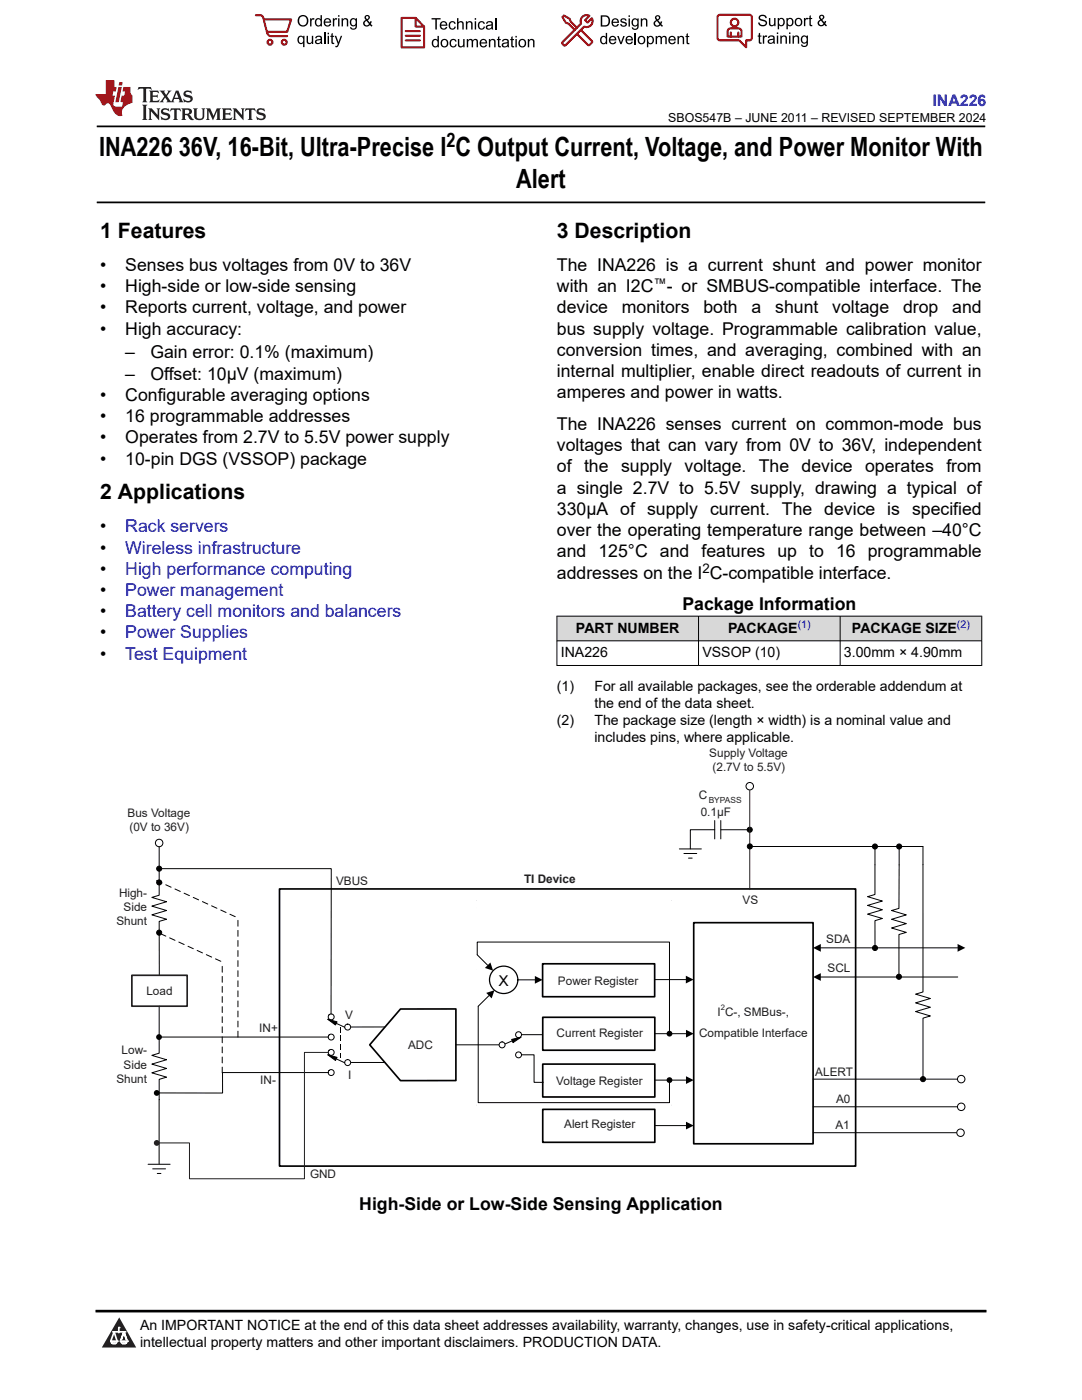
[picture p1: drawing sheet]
<svg xmlns="http://www.w3.org/2000/svg" width="216mm" height="279mm" viewBox="0 0 216 279" stroke-linecap="round" stroke-linejoin="round" font-family="sans-serif">
<path d="M19.3 25.2h177.3M19.3 40.4h177.3" fill="none" stroke="#000" stroke-width=".35"/>
<g fill="#d8d8d8">
<path d="M111.1 123h84.8v4.9h-84.8z" fill-rule="evenodd"/>
<path d="M111.2 123h28.1v4.8h-28.1z" fill-rule="evenodd"/>
<path d="M139.4 123h28.2v4.8h-28.2z" fill-rule="evenodd"/>
<path d="M167.7 123h28.1v4.8h-28.1z" fill-rule="evenodd"/>
</g>
<g fill="none" stroke="#000" stroke-width=".2">
<path d="M111.1 123h84.9M111.1 127.9h84.9M111.1 132.8h84.9M111.1 122.9v10M139.4 122.9v10M167.6 122.9v10M195.9 122.9v10M149.6 168.9h34.6M174.6 172.6v5.9l-1.5 .5 3 .8-3 .9 3 .9-3 .8 3 .9-1.5 .4v5.5M184.2 172.6v25.4l-1.5 .4 2.9 .9-2.9 .8 2.9 .9-2.9 .9 2.9 .9-1.4 .4v12.2M32.2 207h33.4M65.4 203.4l1.9 .5-.4 .7z"/>
<path d="M65.4 210.5l1.9 .5-.4 .6zM65.6 214.1h-21.2v4h-12.7M65.7 203.6l3.1 1.4M65.7 210.7l3.1 1.4M70.1 212h6.7M76.8 205h-6.7M91 208.5h8.5M104.1 210.5h2.5v5.5h1.8M104.1 206.5h4.2M162.2 215.4h28.9M162.2 220.9h28.9"/>
<circle cx="149.6" cy="165.6" r=".5"/>
<circle cx="174.6" cy="168.9" r=".5"/>
<circle cx="179.4" cy="168.9" r=".5"/>
<circle cx="174.6" cy="189.2" r=".5"/>
<circle cx="179.4" cy="194.9" r=".51"/>
<circle cx="66.1" cy="210" r=".6"/>
<circle cx="66.1" cy="207" r=".59"/>
<circle cx="66.1" cy="214.1" r=".59"/>
<circle cx="66.1" cy="202.9" r=".59"/>
<circle cx="69.4" cy="205" r=".59"/>
<circle cx="69.4" cy="212.1" r=".59"/>
<circle cx="100.2" cy="208.5" r=".59"/>
<circle cx="103.5" cy="210.5" r=".59"/>
<circle cx="103.5" cy="206.5" r=".59"/>
<circle cx="184.2" cy="215.4" r=".5"/>
</g>
<g fill="#000">
<path d="M133.9 179.7h.1zM65.4 203.4l1.9 .5-.4 .7zM65.4 210.5l1.9 .5-.4 .6zM95 220.5l.1 .1zM133.9 220.6l.1-.1z"/>
<path d="M68 205.1l.1 1z" fill-rule="evenodd"/>
<path d="M68 206.7l.1 1z" fill-rule="evenodd"/>
<path d="M68 208.4l.1 1z" fill-rule="evenodd"/>
<path d="M68 210.1l.1 1z" fill-rule="evenodd"/>
<circle cx="149.6" cy="165.6" r=".5"/>
<circle cx="174.6" cy="168.9" r=".5"/>
<circle cx="179.4" cy="168.9" r=".5"/>
<circle cx="174.6" cy="189.2" r=".5"/>
<circle cx="179.4" cy="194.9" r=".51"/>
<circle cx="31.3" cy="218.1" r=".58"/>
<circle cx="31.7" cy="207" r=".58"/>
<circle cx="184.2" cy="215.4" r=".5"/>
</g>
<path d="M55.8 177.4h114.9v55.3h-114.9zM138.4 184.1h23.8v44.2h-23.8zM79.9 201.4h11.1v14.2l-11.1 .1-6.1-7.2zM108.3 203h22.4v6.6h-22.4zM108.3 212.4h22.4v6.5h-22.4zM108.3 221.4h22.4v6.6h-22.4z" fill="none" stroke="#000" stroke-width=".34"/>
<circle cx="191.8" cy="220.9" r=".75" fill="#fefefe"/>
<circle cx="191.8" cy="220.9" r=".75" fill="none" stroke="#000" stroke-width=".2"/>
<circle cx="191.8" cy="215.4" r=".75" fill="#fefefe"/>
<circle cx="191.8" cy="215.4" r=".75" fill="none" stroke="#000" stroke-width=".2"/>
<circle cx="149.6" cy="156.9" r=".75" fill="#fefefe"/>
<circle cx="149.6" cy="156.9" r=".75" fill="none" stroke="#000" stroke-width=".2"/>
<circle cx="31.8" cy="168.2" r=".75" fill="#fefefe"/>
<g fill="none" stroke="#000" stroke-width=".2">
<path d="M31.8 169v9.7l-1.5 .4 2.9 .9-2.9 .8 2.9 .9-2.9 .9 2.9 .9-1.4 .4v10.7M135.6 169.4h4.4M136.5 170.3h2.5M137.4 171.3h.7M142.6 165.6h-4.9v3.8M142.6 163.8v3.6M143.8 163.8v3.6M179.4 172.6v8.7l-1.5 .4 2.9 .9-2.9 .9 2.9 .8-2.9 .9 2.9 .9-1.4 .4v8.4M31.8 200.8v9.4l-1.5 .4 2.9 .9-2.9 .9 2.9 .8-2.9 .9 2.9 .9-1.4 .4v16.9M29.5 232.4h4.4M30.5 233.3h2.5M31.4 234.2h.7"/>
<circle cx="31.8" cy="168.2" r=".75"/>
<circle cx="31.8" cy="173.4" r=".5"/>
<circle cx="31.8" cy="176.1" r=".51"/>
<circle cx="31.8" cy="186.1" r=".51"/>
</g>
<g fill="#000">
<circle cx="31.8" cy="173.4" r=".5"/>
<circle cx="31.8" cy="176.1" r=".51"/>
<circle cx="31.8" cy="186.1" r=".51"/>
</g>
<path d="M26.3 194.6h11v6.2h-11z" fill="none" stroke="#211f1f" stroke-width=".34"/>
<path d="M32 186.1v.2z" fill-rule="evenodd" fill="#211f1f"/>
<path d="M149.6 157.7v19.8M65.6 210h-4.9v25.2h-22.9v-7.1h-6.1" fill="none" stroke="#211f1f" stroke-width=".2"/>
<circle cx="31.3" cy="228.1" r=".58" fill="#211f1f"/>
<g fill="#000">
<path d="M136.9 194.7l1.5 .8-1.5 .8zM162.2 189.2l1.6-.8v1.5zM162.2 195l1.6-.8v1.6zM191.1 188.4l1.5 .8-1.5 .7zM102.1 207.4l1.9-.4-1.6 1.1zM136.9 205.5l1.5 .8-1.5 .8zM136.9 214.8l1.5 .8-1.5 .7zM136.9 223.9l1.5 .7-1.5 .8z"/>
<circle cx="149.6" cy="168.9" r=".5"/>
</g>
<g fill="none" stroke="#000" stroke-width=".2">
<path d="M143.8 165.6h5.6M174.6 169v3.6M179.4 169v3.6M184.2 168.9v3.7M130.6 195.5h6.3M163.7 189.2h27.4M163.7 195h27.4M102.1 207.4l1.9-.4-1.6 1.1zM103.4 207.2l-2.6 1.1M130.7 206.3h6.2M130.7 215.6h6.2M130.7 224.6h6.2"/>
<circle cx="149.6" cy="168.9" r=".5"/>
</g>
<path d="M31.3 175.7l16.2 7.5M32 186.3l12.3 5.7M44.3 214.1v-21.9M47.5 207v-23.8" fill="none" stroke="#000" stroke-width=".2" stroke-dasharray="1.2 .8"/>
<path d="M108.3 192.3h22.3v6.6h-22.3z" fill="none" stroke="#000" stroke-width=".34"/>
<path d="M98.3 193.8a2.78 2.78 0 0 1 4.5 .1 2.78 2.78 0 0 1-1.4 4.2 2.76 2.76 0 0 1-3.2-1 2.76 2.76 0 0 1 .1-3.3z" fill-rule="evenodd" fill="#fff"/>
<path d="M98.3 193.8a2.78 2.78 0 0 1 4.5 .1 2.78 2.78 0 0 1-1.4 4.2 2.76 2.76 0 0 1-3.2-1 2.76 2.76 0 0 1 .1-3.3z" fill="none" stroke="#000" stroke-width=".25"/>
<path d="M97.3 192.6l-2.1-2v-2.6h38.4v17.7M97.6 198.7l-2.2 2.1v19.3h38.2v-4.2M103.4 195.5h3.3M133.6 216.1h.1M162.2 226.1h28.7" fill="none" stroke="#000" stroke-width=".2"/>
<g fill="#000">
<path d="M97 198.2l1.7-.6-.6 1.7zM97.8 192.1l.6 1.6-1.6-.5zM106.7 194.8l1.6 .7-1.6 .8z"/>
<circle cx="133.6" cy="206.3" r=".58"/>
<circle cx="133.6" cy="215.6" r=".58"/>
</g>
<circle cx="191.7" cy="226.1" r=".75" fill="#fefefe"/>
<g fill="none" stroke="#000" stroke-width=".2">
<path d="M32.3 173.4h33.8v29"/>
<circle cx="191.7" cy="226.1" r=".75"/>
</g>
<path d="M0 0h215.9v23.8h-215.9z" fill-rule="evenodd" fill="#fff"/>
<path d="M27.7 17.4l-.2 .6 .5-.3h.6v.2v2.1l-.2 .4h1l-.2-.4v-2.1v-.2h.5l.5 .3-.1-.6zM29.8 18.1l.2 .4v1.5l-.2 .4h1.9l.1-.6a1.08 1.08 0 0 1-1.3 .2v-.7h.6l.4 .2v-.6l-.4 .2h-.6v-.6l.2-.1a1 1 0 0 1 1 .2l-.1-.5zM31.8 18.1l1 1.1-1 1.2h.9l-.2-.2 .4-.7 .5 .7-.2 .2h1.6l-.2-.2 .1-.4h1l.1 .4-.1 .2h.9l-.2-.3-.8-2h-.5l-1 2.2-.8-1.1 .9-1.1h-.8l.2 .2-.5 .7-.3-.7 .1-.2zM35.2 18.5l.4 1h-.8zM36.8 18.2a.65 .65 0 0 0-.2 .8 .65 .65 0 0 0 .6 .4l.7 .2 .1 .2a.79 .79 0 0 1-.7 .4 .79 .79 0 0 1-.7-.5l.1 .7 .2-.1a.93 .93 0 0 0 1.1 .1 .93 .93 0 0 0 .4-1 1.46 1.46 0 0 0-1.2-.6l-.1-.3a1.09 1.09 0 0 1 1.2 .2l-.2-.6-.1 .1-.6-.2zM28.4 20.9l.2 .4v2.3l-.2 .3h1l-.2-.3v-2.3l.2-.4zM29.6 21.6l.2 .4v1.6l-.2 .3h.8l-.3-.3v-1.4l1.7 1.8v-2l.2-.4h-.8l.2 .2 .1 1.1-1.2-1.3zM32.3 21.8a.65 .65 0 0 0-.2 .7 .65 .65 0 0 0 .7 .4l.6 .2 .1 .2a.79 .79 0 0 1-.7 .4 .79 .79 0 0 1-.7-.5l.1 .7 .2-.1a.93 .93 0 0 0 1.1 .1 .93 .93 0 0 0 .4-.9 1.46 1.46 0 0 0-1.2-.6l-.1-.4a1.09 1.09 0 0 1 1.2 .2l-.2-.6-.1 .1-.6-.1zM34.1 21.6l-.1 .7a.63 .63 0 0 1 .7-.4l.1 1.7-.3 .3h1l-.2-.3v-1.7a.66 .66 0 0 1 .8 .4l-.1-.7zM36.2 21.6l.2 .4v1.6l-.2 .3h.9l-.2-.2v-.7h.5l.1 .2a.79 .79 0 0 0 1.2 .6l-1-.9a.61 .61 0 0 0 .6-.6 .61 .61 0 0 0-.5-.6zM36.9 21.9h.2a.47 .47 0 0 1 .5 .1 .47 .47 0 0 1 .1 .5l-.2 .2h-.6zM38.5 21.6l.2 .2a2.27 2.27 0 0 0 .4 2 1.04 1.04 0 0 0 1.7-.7v-1.3l.2-.2h-.8l.2 .4v1.1a.6 .6 0 0 1-.6 .6 .6 .6 0 0 1-.6-.6v-1.1l.3-.4zM41.1 21.6l.2 .4v1.6l-.2 .3h.7l-.2-.3v-1.5l.9 1.9 .8-1.9v1.5l-.2 .3h1l-.3-.3v-1.6l.3-.4h-.8l-.7 1.5-.7-1.5zM44.3 21.6l.2 .4v1.6l-.2 .3h1.9l.1-.5a1.09 1.09 0 0 1-1.3 .1v-.6h.6l.4 .1v-.6l-.4 .2h-.6v-.6l.2-.1a1.01 1.01 0 0 1 1 .3l-.1-.6zM46.4 21.6l.3 .4v1.6l-.3 .3h.8l-.2-.3v-1.4l1.6 1.8v-2l.2-.4h-.7l.2 .2v1.1l-1.2-1.3zM49 21.6l-.1 .7a.63 .63 0 0 1 .8-.4v1.7l-.3 .3h1l-.2-.3v-1.7a.66 .66 0 0 1 .8 .4l-.1-.7zM51.4 21.8a.65 .65 0 0 0-.2 .7 .65 .65 0 0 0 .6 .4l.6 .2 .2 .2a.79 .79 0 0 1-.8 .4 .79 .79 0 0 1-.6-.5l.1 .7 .2-.1a.93 .93 0 0 0 1 .1 .93 .93 0 0 0 .5-.9 1.46 1.46 0 0 0-1.3-.6l-.1-.4a1.09 1.09 0 0 1 1.3 .2l-.2-.6-.2 .1-.5-.1z" fill="#231f20"/>
<path d="M21.1 16v2.8h-2.1l.1 .3 .9 1a.95 .95 0 0 0 .9 .9 .59 .59 0 0 1 .6-.4 .59 .59 0 0 1 .5 .4l.4 .8a1.59 1.59 0 0 0 2.1 1.3 1.61 1.61 0 0 1 1-2.2l1-.4-.1-1.5a1.59 1.59 0 0 1-.4-1.6h-1.4l-.2 .9h.5l-.1 .8h-.5l-.2 1v.2l.4 .1-.2 .9h-.6a.73 .73 0 0 1-1.1-.7l.3-1.5h-.5l.2-.8h.5l.2-.9h-.5v-1.4zM23.6 17.4l-.6 3h.7l.6-3zM23.8 16.4l-.1 .7h.7l.1-.7z" fill="#ed1c24"/>
<g fill="#000">
<path d="M59.4 4.2a1.12 1.12 0 0 1 2.2 0 1.12 1.12 0 0 1-2.2 0zM59.9 3.5a.89 .89 0 0 0-.1 1.1 .89 .89 0 0 0 1.1 .4 .88 .88 0 0 0 .3-1.3 .88 .88 0 0 0-1.3-.2z" fill-rule="evenodd"/>
<path d="M59.5 7.3l.5-.2 .5 .3v-.3h.3v2.3h-.3v-.8a.74 .74 0 0 1-1 0 .74 .74 0 0 1-.1-1zM59.8 7.5a.57 .57 0 0 0-.2 .7 .57 .57 0 0 0 .8 .2 .57 .57 0 0 0 .1-.7 .57 .57 0 0 0-.7-.2z" fill-rule="evenodd"/>
<path d="M61.9 3.6h.2v.3l.2-.2 .3-.1 .2 .1-.1 .3a.36 .36 0 0 0-.5 0 .36 .36 0 0 0 0 .4v.9h-.3z" fill-rule="evenodd"/>
<path d="M61.2 7.1h.3v.9a.41 .41 0 0 0 .4 .6 .41 .41 0 0 0 .3-.6v-.9h.3v1.7h-.2v-.3a.58 .58 0 0 1-.7 .3 .58 .58 0 0 1-.4-.6z" fill-rule="evenodd"/>
<path d="M63 3.8l.5-.2 .5 .2v-.8h.2v2.3h-.2v-.2a.75 .75 0 0 1-1-.1 .75 .75 0 0 1-.1-1zM63.2 4a.57 .57 0 0 0-.1 .7 .57 .57 0 0 0 .8 .2 .57 .57 0 0 0 .1-.7 .57 .57 0 0 0-.8-.2z" fill-rule="evenodd"/>
<path d="M63 7.3a.74 .74 0 0 1 1-.1 .74 .74 0 0 1 .3 .9v.7h-.3v-.2a.57 .57 0 0 1-.8 .2 .57 .57 0 0 1-.2-.8l1-.3a.41 .41 0 0 0-.4-.4 .41 .41 0 0 0-.4 .4l-.3-.1zM63.2 8.2a.35 .35 0 0 0 .2 .5 .35 .35 0 0 0 .5-.3l.1-.4z" fill-rule="evenodd"/>
<path d="M65.4 6.5h.3v.3h-.3zM65.4 7.1h.3v1.7h-.3z" fill-rule="evenodd"/>
<path d="M64.8 3.8a.76 .76 0 0 1 .9-.1 .76 .76 0 0 1 .4 .8h-1.2a.47 .47 0 0 0 .3 .6 .47 .47 0 0 0 .6-.4l.3 .1a.82 .82 0 0 1-1.3 .3 .82 .82 0 0 1 0-1.3zM65 4l-.1 .3h.9l-.3-.4z" fill-rule="evenodd"/>
<path d="M66.4 3.6h.3v.3l.1-.2 .4-.1 .1 .1-.1 .3a.36 .36 0 0 0-.4 0 .36 .36 0 0 0-.1 .4v.9h-.3z" fill-rule="evenodd"/>
<path d="M66.1 6.7l.3-.1v.5h.3v.3h-.3v.9l.1 .2h.2v.3a.41 .41 0 0 1-.4-.1 .41 .41 0 0 1-.2-.4v-.9h-.2v-.3h.2z" fill-rule="evenodd"/>
<path d="M66.8 7.1h.3l.4 1.4 .5-1.4h.3l-.6 1.7a.57 .57 0 0 1-.8 .6v-.3a.37 .37 0 0 0 .5-.3z" fill-rule="evenodd"/>
<path d="M67.5 3h.2v.3h-.2zM67.5 3.6h.2v1.7h-.2z" fill-rule="evenodd"/>
<path d="M68.2 3.6h.2v.3a.58 .58 0 0 1 .7-.3 .58 .58 0 0 1 .4 .7v1h-.3v-1a.4 .4 0 0 0-.4-.5 .4 .4 0 0 0-.4 .6v.9h-.2z" fill-rule="evenodd"/>
<path d="M70 3.8l.5-.2 .5 .2v-.2h.2v1.5a.71 .71 0 0 1-.5 .8 .71 .71 0 0 1-.8-.5h.2a.46 .46 0 0 0 .6 .3 .46 .46 0 0 0 .3-.6 .78 .78 0 0 1-1.1-.2 .78 .78 0 0 1 .1-1.1zM70.2 4a.53 .53 0 0 0-.1 .8 .53 .53 0 0 0 .8 0 .54 .54 0 0 0 0-.7 .54 .54 0 0 0-.7-.1z" fill-rule="evenodd"/>
<path d="M72.9 3.1a.53 .53 0 0 1 .8 .1 .53 .53 0 0 1-.3 .8l.4 .5 .1-.3 .3 .1-.2 .5 .3 .3-.2 .2-.3-.3a.71 .71 0 0 1-1.2 .1 .71 .71 0 0 1 .4-1.1l-.3-.5zM73 3.5a.3 .3 0 0 0 .6 0 .3 .3 0 0 0-.6 0zM72.9 4.3a.45 .45 0 0 0 0 .7 .45 .45 0 0 0 .7-.2l-.5-.6z" fill-rule="evenodd"/>
<path d="M86.1 3.6h1.8v.3h-.7v2h-.3v-2h-.8z" fill-rule="evenodd"/>
<path d="M86.3 8l.5-.2 .5 .2v-.8h.3v2.2h-.3v-.2a.76 .76 0 0 1-1 0 .76 .76 0 0 1-.1-1zM86.6 8.1a.58 .58 0 0 0-.2 .8 .58 .58 0 0 0 .8 .2 .58 .58 0 0 0 .1-.8 .58 .58 0 0 0-.7-.2z" fill-rule="evenodd"/>
<path d="M88.2 7.9a.81 .81 0 0 1 1.1 .2 .81 .81 0 0 1-.2 1.1 .81 .81 0 0 1-1.1-.1l-.1-.8zM88.3 8.1a.57 .57 0 0 0 0 .9 .57 .57 0 0 0 .8 0 .57 .57 0 0 0 0-.8 .57 .57 0 0 0-.8-.1z" fill-rule="evenodd"/>
<path d="M88 4.4a.77 .77 0 0 1 .9-.1 .77 .77 0 0 1 .4 .8h-1.3a.48 .48 0 0 0 .4 .6 .48 .48 0 0 0 .6-.3h.3a.83 .83 0 0 1-1.3 .4 .83 .83 0 0 1 0-1.4zM88.2 4.6l-.2 .3h1l-.3-.4z" fill-rule="evenodd"/>
<path d="M89.7 4.4a.7 .7 0 0 1 1.2 .3l-.2 .1a.45 .45 0 0 0-.6-.3 .45 .45 0 0 0-.3 .6 .45 .45 0 0 0 .3 .6 .45 .45 0 0 0 .6-.4h.3a.76 .76 0 0 1-1.1 .6 .76 .76 0 0 1-.3-1.1z" fill-rule="evenodd"/>
<path d="M89.9 8a.7 .7 0 0 1 1.2 .3h-.3a.45 .45 0 0 0-.5-.3 .45 .45 0 0 0-.3 .6 .45 .45 0 0 0 .3 .6 .45 .45 0 0 0 .6-.4l.2 .1a.76 .76 0 0 1-1 .5 .76 .76 0 0 1-.4-1.1z" fill-rule="evenodd"/>
<path d="M91.2 3.6h.3v.8a.59 .59 0 0 1 .7-.2 .59 .59 0 0 1 .3 .7v1h-.2v-1a.4 .4 0 0 0-.5-.4 .4 .4 0 0 0-.3 .5v.9h-.3z" fill-rule="evenodd"/>
<path d="M91.4 7.8h.2v.9a.41 .41 0 0 0 .5 .5 .41 .41 0 0 0 .3-.5v-.9h.3v1.6h-.3v-.2a.58 .58 0 0 1-.7 .3 .58 .58 0 0 1-.3-.7z" fill-rule="evenodd"/>
<path d="M93 4.2h.2v.3a.59 .59 0 0 1 .7-.3 .59 .59 0 0 1 .4 .7v1h-.3v-1a.41 .41 0 0 0-.4-.5 .41 .41 0 0 0-.4 .6v.9h-.2z" fill-rule="evenodd"/>
<path d="M93.1 7.8h.3v.2a.56 .56 0 0 1 1 0 .54 .54 0 0 1 .6-.2 .54 .54 0 0 1 .4 .5v1.1h-.3v-1a.34 .34 0 0 0-.3-.4 .34 .34 0 0 0-.4 .3v1.1h-.3v-1a.38 .38 0 0 0-.5-.4 .38 .38 0 0 0-.2 .6v.8h-.3z" fill-rule="evenodd"/>
<path d="M94.7 3.6h.3v.3h-.3zM94.7 4.2h.3v1.7h-.3z" fill-rule="evenodd"/>
<path d="M95.5 4.4a.7 .7 0 0 1 1.3 .3l-.3 .1a.45 .45 0 0 0-.6-.3 .45 .45 0 0 0-.3 .6 .45 .45 0 0 0 .3 .6 .45 .45 0 0 0 .6-.4h.3a.76 .76 0 0 1-1.1 .6 .76 .76 0 0 1-.3-1.1z" fill-rule="evenodd"/>
<path d="M95.9 8a.77 .77 0 0 1 .9-.2 .77 .77 0 0 1 .4 .9h-1.2a.48 .48 0 0 0 .3 .5 .48 .48 0 0 0 .6-.3h.3a.83 .83 0 0 1-1.3 .4 .83 .83 0 0 1 0-1.3zM96.1 8.1l-.1 .4h.9l-.2-.5z" fill-rule="evenodd"/>
<path d="M97.5 7.8h.3v.2a.59 .59 0 0 1 .7-.2 .59 .59 0 0 1 .4 .6v1h-.3v-1a.41 .41 0 0 0-.5-.4 .41 .41 0 0 0-.3 .5v.9h-.3z" fill-rule="evenodd"/>
<path d="M97.1 4.4a.74 .74 0 0 1 1-.1 .74 .74 0 0 1 .3 .9v.7h-.3v-.2a.59 .59 0 0 1-.8 .2 .59 .59 0 0 1-.3-.8l1.1-.3a.42 .42 0 0 0-.4-.4 .42 .42 0 0 0-.5 .4l-.2-.1zM97.3 5.3a.36 .36 0 0 0 .2 .5 .36 .36 0 0 0 .5-.2l.1-.5z" fill-rule="evenodd"/>
<path d="M99.4 7.4l.2-.2v.6h.3v.2h-.3v1l.1 .2h.2l.1 .2a.41 .41 0 0 1-.5 0 .41 .41 0 0 1-.1-.4v-1h-.2v-.2h.2z" fill-rule="evenodd"/>
<path d="M100.3 8a.74 .74 0 0 1 .9-.2 .74 .74 0 0 1 .3 .9l.1 .7h-.3v-.2a.59 .59 0 0 1-.8 .3 .59 .59 0 0 1-.3-.8l1-.3a.42 .42 0 0 0-.3-.4 .42 .42 0 0 0-.5 .3h-.3zM100.5 8.8a.36 .36 0 0 0 .1 .5 .36 .36 0 0 0 .5-.2l.2-.5z" fill-rule="evenodd"/>
<path d="M102 7.4l.3-.2v.6h.3v.2h-.3v1l.1 .2h.2v.2a.41 .41 0 0 1-.5 0 .41 .41 0 0 1-.1-.4v-1h-.2v-.2h.2z" fill-rule="evenodd"/>
<path d="M102.8 7.2h.3v.3h-.3zM102.8 7.8h.3v1.6h-.3z" fill-rule="evenodd"/>
<path d="M103.7 7.9a.81 .81 0 0 1 1.1 .2 .81 .81 0 0 1-.1 1.1 .81 .81 0 0 1-1.2-.1v-.8zM103.9 8.1a.57 .57 0 0 0-.1 .9 .57 .57 0 0 0 .8 0 .57 .57 0 0 0 0-.8 .57 .57 0 0 0-.7-.1z" fill-rule="evenodd"/>
<path d="M105.3 7.8h.3v.2a.59 .59 0 0 1 .7-.2 .59 .59 0 0 1 .4 .6v1h-.3v-1a.41 .41 0 0 0-.5-.4 .41 .41 0 0 0-.3 .5v.9h-.3z" fill-rule="evenodd"/>
<path d="M119.9 3.1h.7a1.12 1.12 0 0 1 1.1 1.1 1.12 1.12 0 0 1-1 1.1h-.8zM120.2 3.3v1.7h.4a.86 .86 0 0 0 .8-.8 .86 .86 0 0 0-.8-.9z" fill-rule="evenodd"/>
<path d="M119.9 7.4l.5-.3 .5 .3v-.8h.2v2.2h-.2v-.2a.75 .75 0 0 1-1 0 .75 .75 0 0 1-.1-1zM120.1 7.5a.57 .57 0 0 0-.1 .8 .57 .57 0 0 0 .8 .2 .57 .57 0 0 0 .1-.8 .57 .57 0 0 0-.8-.2z" fill-rule="evenodd"/>
<path d="M121.7 7.4a.76 .76 0 0 1 .9-.2 .76 .76 0 0 1 .4 .9h-1.2a.47 .47 0 0 0 .3 .5 .47 .47 0 0 0 .6-.3h.3a.82 .82 0 0 1-1.3 .4 .82 .82 0 0 1 0-1.3zM121.9 7.5l-.1 .3h.9l-.3-.4z" fill-rule="evenodd"/>
<path d="M122.2 3.9a.76 .76 0 0 1 .9-.2 .76 .76 0 0 1 .4 .9h-1.2a.47 .47 0 0 0 .4 .5 .47 .47 0 0 0 .5-.3h.3a.82 .82 0 0 1-1.3 .4 .82 .82 0 0 1 0-1.3zM122.5 4l-.2 .3h.9l-.2-.4z" fill-rule="evenodd"/>
<path d="M123.9 3.8a.71 .71 0 0 1 1.1 .3h-.2a.32 .32 0 0 0-.4-.3 .32 .32 0 0 0-.3 .4h.1a.75 .75 0 0 1 .9 .8 .72 .72 0 0 1-.7 .3 .72 .72 0 0 1-.7-.5h.3a.36 .36 0 0 0 .4 .4 .36 .36 0 0 0 .3-.5 .8 .8 0 0 1-.9-.7z" fill-rule="evenodd"/>
<path d="M123.2 7.2h.3l.4 1.3 .5-1.3h.3l-.7 1.6h-.2z" fill-rule="evenodd"/>
<path d="M125.4 3.1h.3v.3h-.3zM125.4 3.7h.3v1.6h-.3z" fill-rule="evenodd"/>
<path d="M125 7.4a.76 .76 0 0 1 .9-.2 .76 .76 0 0 1 .4 .9h-1.2a.47 .47 0 0 0 .3 .5 .47 .47 0 0 0 .6-.3h.3a.82 .82 0 0 1-1.3 .4 .82 .82 0 0 1 0-1.3zM125.2 7.5l-.1 .3h.9l-.2-.4z" fill-rule="evenodd"/>
<path d="M126.2 3.9l.5-.3 .5 .3v-.2h.2v1.4a.71 .71 0 0 1-.5 .8 .71 .71 0 0 1-.8-.5l.2 .1a.46 .46 0 0 0 .6 .2 .46 .46 0 0 0 .3-.6 .78 .78 0 0 1-1.1-.1 .78 .78 0 0 1 .1-1.1zM126.4 4a.53 .53 0 0 0-.1 .8 .53 .53 0 0 0 .8 0 .54 .54 0 0 0 0-.7 .54 .54 0 0 0-.7-.1z" fill-rule="evenodd"/>
<path d="M127.5 7.3a.8 .8 0 0 1 1.1 .2 .8 .8 0 0 1-.1 1.1 .8 .8 0 0 1-1.2-.1v-.8zM127.7 7.5a.56 .56 0 0 0-.1 .9 .56 .56 0 0 0 .8-.1 .56 .56 0 0 0 0-.7 .56 .56 0 0 0-.7-.1z" fill-rule="evenodd"/>
<path d="M127.9 3.7h.2v.2a.58 .58 0 0 1 .7-.2 .58 .58 0 0 1 .4 .6v1h-.3v-1a.4 .4 0 0 0-.4-.4 .4 .4 0 0 0-.4 .5v.9h-.2z" fill-rule="evenodd"/>
<path d="M129.1 7.2h.2v.2a.72 .72 0 0 1 1-.1 .72 .72 0 0 1 .2 1 .64 .64 0 0 1-.5 .5 .64 .64 0 0 1-.6-.2v.8h-.3zM129.5 7.5a.56 .56 0 0 0-.2 .8 .56 .56 0 0 0 .8 .2 .56 .56 0 0 0 .1-.8 .56 .56 0 0 0-.7-.2z" fill-rule="evenodd"/>
<path d="M130.8 7.2h.3v.2a.55 .55 0 0 1 .9 0 .53 .53 0 0 1 .6-.3 .53 .53 0 0 1 .4 .6v1.1h-.2v-1a.34 .34 0 0 0-.3-.4 .34 .34 0 0 0-.4 .3v1.1h-.3v-1a.37 .37 0 0 0-.5-.4 .37 .37 0 0 0-.2 .6v.8h-.3z" fill-rule="evenodd"/>
<path d="M130.8 3.2a.53 .53 0 0 1 .9 .1 .53 .53 0 0 1-.4 .8l.4 .5 .2-.4 .2 .1-.2 .5 .4 .3-.2 .3-.3-.4a.71 .71 0 0 1-1.2 .1 .71 .71 0 0 1 .3-1.1l-.2-.5zM130.9 3.6a.3 .3 0 0 0 .6 0 .3 .3 0 0 0-.6 0zM130.9 4.3a.45 .45 0 0 0 0 .7 .45 .45 0 0 0 .7-.2l-.5-.6z" fill-rule="evenodd"/>
<path d="M133.6 7.4a.76 .76 0 0 1 .9-.2 .76 .76 0 0 1 .3 .9h-1.2a.47 .47 0 0 0 .4 .5 .47 .47 0 0 0 .6-.3h.2a.82 .82 0 0 1-1.2 .4 .82 .82 0 0 1 0-1.3zM133.8 7.5l-.2 .3h1l-.3-.4z" fill-rule="evenodd"/>
<path d="M135.2 7.2h.2v.2a.58 .58 0 0 1 .7-.2 .58 .58 0 0 1 .4 .6v1h-.3v-1a.4 .4 0 0 0-.4-.4 .4 .4 0 0 0-.3 .5v.9h-.3z" fill-rule="evenodd"/>
<path d="M137 6.8l.3-.2v.6h.2v.2h-.2v1v.2h.2l.1 .2a.41 .41 0 0 1-.5 0 .41 .41 0 0 1-.1-.5v-.9h-.2v-.2h.2z" fill-rule="evenodd"/>
<path d="M151.6 3.1a.88 .88 0 0 1 1.4 .5h-.3a.49 .49 0 0 0-.5-.5 .49 .49 0 0 0-.5 .6l.1 .1a1.06 1.06 0 0 1 1.2 1 .95 .95 0 0 1-.9 .4 .95 .95 0 0 1-.8-.7h.3a.58 .58 0 0 0 .6 .5 .58 .58 0 0 0 .5-.6l-.2-.1a.95 .95 0 0 1-1.1-.9z" fill-rule="evenodd"/>
<path d="M151.4 6.7l.3-.2v.6h.2v.2h-.2v1v.2h.2l.1 .2a.41 .41 0 0 1-.5 0 .41 .41 0 0 1-.1-.5v-.9h-.2v-.2h.2z" fill-rule="evenodd"/>
<path d="M152.2 7.1h.3v.2l.1-.2h.4h.1l-.1 .3a.36 .36 0 0 0-.4 0 .36 .36 0 0 0-.1 .5v.8h-.3z" fill-rule="evenodd"/>
<path d="M153.3 7.3a.74 .74 0 0 1 1-.2 .74 .74 0 0 1 .3 .9l.1 .7h-.3l-.1-.2a.57 .57 0 0 1-.8 .3 .57 .57 0 0 1-.1-.9l.9-.2a.41 .41 0 0 0-.4-.4 .41 .41 0 0 0-.4 .3h-.3zM153.5 8.1a.35 .35 0 0 0 .2 .5 .35 .35 0 0 0 .5-.2l.1-.5z" fill-rule="evenodd"/>
<path d="M153.4 3.6h.3v.9a.41 .41 0 0 0 .4 .5 .41 .41 0 0 0 .4-.5v-.9h.2v1.6h-.2v-.2a.58 .58 0 0 1-.7 .2 .58 .58 0 0 1-.4-.6z" fill-rule="evenodd"/>
<path d="M155 6.5h.3v.3h-.3zM155 7.1h.3v1.6h-.3z" fill-rule="evenodd"/>
<path d="M155.2 3.6h.2v.2a.72 .72 0 0 1 1-.1 .72 .72 0 0 1 .2 1 .64 .64 0 0 1-.5 .5 .64 .64 0 0 1-.6-.2v.8h-.3zM155.6 3.9a.56 .56 0 0 0-.2 .8 .56 .56 0 0 0 .8 .2 .56 .56 0 0 0 .1-.8 .56 .56 0 0 0-.7-.2z" fill-rule="evenodd"/>
<path d="M155.7 7.1h.3v.2a.58 .58 0 0 1 .7-.2 .58 .58 0 0 1 .3 .6v1h-.3v-1a.4 .4 0 0 0-.4-.4 .4 .4 0 0 0-.3 .5v.9h-.3z" fill-rule="evenodd"/>
<path d="M156.9 3.6h.3v.2a.72 .72 0 0 1 .9-.1 .72 .72 0 0 1 .2 1 .64 .64 0 0 1-.4 .5 .64 .64 0 0 1-.7-.2v.8h-.3zM157.3 3.9a.56 .56 0 0 0-.1 .8 .56 .56 0 0 0 .7 .2 .56 .56 0 0 0 .2-.8 .56 .56 0 0 0-.8-.2z" fill-rule="evenodd"/>
<path d="M157.4 6.5h.3v.3h-.3zM157.4 7.1h.3v1.6h-.3z" fill-rule="evenodd"/>
<path d="M158.1 7.1h.3v.2a.58 .58 0 0 1 .7-.2 .58 .58 0 0 1 .4 .6v1h-.3v-1a.4 .4 0 0 0-.5-.4 .4 .4 0 0 0-.3 .5v.9h-.3z" fill-rule="evenodd"/>
<path d="M158.8 3.7a.8 .8 0 0 1 1.1 .2 .8 .8 0 0 1-.1 1.1 .8 .8 0 0 1-1.1-.1l-.1-.8zM159 3.9a.56 .56 0 0 0-.1 .9 .56 .56 0 0 0 .9 0 .56 .56 0 0 0-.1-.8 .56 .56 0 0 0-.7-.1z" fill-rule="evenodd"/>
<path d="M160 7.3l.5-.2 .5 .2v-.2h.2v1.4a.71 .71 0 0 1-.5 .9 .71 .71 0 0 1-.9-.5h.3a.46 .46 0 0 0 .6 .2 .46 .46 0 0 0 .2-.6 .78 .78 0 0 1-1-.1 .78 .78 0 0 1 .1-1.1zM160.2 7.4a.53 .53 0 0 0-.1 .8 .53 .53 0 0 0 .8 0 .54 .54 0 0 0 0-.7 .54 .54 0 0 0-.7-.1z" fill-rule="evenodd"/>
<path d="M160.4 3.6h.3v.2l.1-.2h.4h.1l-.1 .3a.36 .36 0 0 0-.4 0 .36 .36 0 0 0-.1 .5v.8h-.3z" fill-rule="evenodd"/>
<path d="M161.5 3.2l.3-.2v.6h.3v.2h-.3v1v.2h.3v.2a.41 .41 0 0 1-.5 0 .41 .41 0 0 1-.1-.5v-.9h-.2v-.2h.2z" fill-rule="evenodd"/>
<path d="M163.6 3.1a.53 .53 0 0 1 .8 .1 .53 .53 0 0 1-.3 .8l.4 .5 .1-.3h.3l-.2 .5 .3 .3-.2 .3-.3-.3a.71 .71 0 0 1-1.2 .1 .71 .71 0 0 1 .4-1.2l-.3-.5zM163.7 3.5a.3 .3 0 0 0 .5 0 .3 .3 0 0 0-.5 0zM163.6 4.2a.45 .45 0 0 0 0 .8 .45 .45 0 0 0 .7-.3l-.5-.6z" fill-rule="evenodd"/>
</g>
<path d="M64.8 6.5v2.3M98.9 3.6v2.3M126.8 6.6v2.2" fill="none" stroke="#000" stroke-width=".28"/>
<g fill="none" stroke="#de0000" stroke-width=".42">
<path d="M51.1 3l1 .1a1.4 1.4 0 0 1 .6 1.2l.7 2.5a.95 .95 0 0 0 1.1 .4h2.8M52.7 3.9h5.4l-.8 2.4h-4M80.1 3.6h2.8v1.7h1.7v4.2h-4.5zM81 7.1h2.8M81 6.2h2.8M81 8.1h2.8M82.9 3.6l1.7 1.7M115.1 5.5l-1.3-1.2-.1-.5-1.2-.7-.3 .3 .7 1.1 .5 .2 1.3 1.3M115.9 6l2.2 2.2v.3l-.5 .5h-.3l-2.2-2.2zM115.9 6l.7-.7a1.19 1.19 0 0 0 1.3-.3 1.19 1.19 0 0 0 .2-1.4l-.9 .9-.4-.5 .8-.8a1.19 1.19 0 0 0-1.4 .1 1.19 1.19 0 0 0-.2 1.4l-3.8 3.7v.3l.3 .3h.3l2.3-2.2M143.2 3.2l.4-.2h6l.4 .2v4.4l-.2 .4-.9 .1v1.3l-1.4-1.3h-3.9l-.4-.3zM145.4 5.8l.4-.1h1.6a.61 .61 0 0 1 .6 .6v1h-2.8v-1z"/>
<path d="M145.8 6.5v.8M147.3 6.5v.8"/>
<circle cx="53.9" cy="8.4" r=".49"/>
<circle cx="56.7" cy="8.4" r=".49"/>
<circle cx="146.6" cy="4.5" r=".75"/>
</g>
<path d="M0 261.4h215.9v18h-215.9z" fill-rule="evenodd" fill="#fff"/>
<path d="M23.8 262.9l3.4 6h-6.9z" fill="#231f20"/>
<path d="M22.1 267.7h1.3l-.4 .5h-.3a.55 .55 0 0 1-.6-.5z" fill-rule="evenodd" fill="#fff"/>
<path d="M22.1 267.7h1.3l-.4 .5h-.3a.55 .55 0 0 1-.6-.5z" fill="none" stroke="#231f20" stroke-width=".34"/>
<path d="M22.1 267.7h1.3l-.4 .5h-.5zM23.7 265.9h.1M23.7 264.9v1z" fill="none" stroke="#fff" stroke-width=".34"/>
<circle cx="23.7" cy="264.9" r=".17" fill="#fff"/>
<path d="M22.6 265.8h.1M22.6 265.8h2.3z" fill="none" stroke="#fff" stroke-width=".34"/>
<circle cx="24.9" cy="265.8" r=".17" fill="#fff"/>
<path d="M24 267.7h.1" fill="none" stroke="#fff" stroke-width=".34"/>
<path d="M24.7 265.8l-.7 1.9z" fill="#fff"/>
<path d="M24.7 265.8l-.7 1.9z" fill="none" stroke="#fff" stroke-width=".34"/>
<path d="M24.7 265.8l.7 1.9z" fill="#fff"/>
<path d="M24.7 265.8l.7 1.9zM25.3 267.7h.1" fill="none" stroke="#fff" stroke-width=".34"/>
<circle cx="22.1" cy="267.7" r=".17" fill="#fff"/>
<path d="M22.8 265.8l-.7 1.9zM22.8 265.8l.6 1.9z" fill="none" stroke="#fff" stroke-width=".34"/>
<circle cx="23.4" cy="267.7" r=".17" fill="#fff"/>
<path d="M24.1 267.7h1.3a.65 .65 0 0 1-.6 .5 .65 .65 0 0 1-.7-.5z" fill-rule="evenodd" fill="#fff"/>
<path d="M24.1 267.7h1.3a.65 .65 0 0 1-.6 .5 .65 .65 0 0 1-.7-.5z" fill="none" stroke="#231f20" stroke-width=".34"/>
<path d="M24 267.7h.1M24.1 267.7h1.3l-.4 .5h-.5z" fill="none" stroke="#fff" stroke-width=".34"/>
<circle cx="25.4" cy="267.7" r=".17" fill="#fff"/>
<path d="M19 261.7h177.8" fill="none" stroke="#000" stroke-width=".53"/>
<g font-size="5.3">
<text x="19.8" y="31.2">INA226</text>
<text x="35.7" y="31.2">36V, 16-Bit, Ultra-Precise I C Output Current, Voltage, and Power Monitor With</text>
<text x="103" y="37.5">Alert</text>
</g>
<g font-size="4.2">
<text x="20" y="47.5">1 Features</text>
<text x="111.1" y="47.5">3 Description</text>
<text x="20" y="99.7">2 Applications</text>
</g>
<g font-size="4">
<text x="89.1" y="29.4">2</text>
<text x="99.5" y="196.8">x</text>
</g>
<g font-size="3.5">
<text x="20" y="54.1">•</text>
<text x="20" y="58.3">•</text>
<text x="25" y="54.1">Senses bus voltages from 0V to 36V</text>
<text x="25" y="58.3">High-side or low-side sensing</text>
<text x="111.1" y="54.1">The INA226 is a current shunt and power monitor</text>
<text x="111.1" y="58.3">with an I2C</text>
<text x="133" y="58.3">- or SMBUS-compatible interface. The</text>
<text x="20" y="62.5">•</text>
<text x="25" y="62.5">Reports current, voltage, and power</text>
<text x="111.1" y="62.5">device</text>
<text x="124.1" y="62.5">monitors</text>
<text x="140.4" y="62.5">both</text>
<text x="150" y="62.5">a</text>
<text x="154.7" y="62.5">shunt</text>
<text x="166.1" y="62.5">voltage</text>
<text x="180.2" y="62.5">drop</text>
<text x="190" y="62.5">and</text>
<text x="20" y="66.8">•</text>
<text x="25" y="66.8">High accuracy:</text>
<text x="25" y="71.5">–</text>
<text x="30" y="71.5">Gain error: 0.1% (maximum)</text>
<text x="111.1" y="71">conversion times, and averaging, combined with an</text>
<text x="111.1" y="66.8">bus supply voltage. Programmable calibration value,</text>
<text x="25" y="75.8">–</text>
<text x="30" y="75.8">Offset: 10μV (maximum)</text>
<text x="111.1" y="75.2">internal multiplier, enable direct readouts of current in</text>
<text x="20" y="80">•</text>
<text x="25" y="80">Configurable averaging options</text>
<text x="111.1" y="79.5">amperes and power in watts.</text>
<text x="20" y="84.2">•</text>
<text x="20" y="88.5">•</text>
<text x="25" y="84.2">16 programmable addresses</text>
<text x="25" y="88.5">Operates from 2.7V to 5.5V power supply</text>
<text x="111.1" y="85.8">The INA226 senses current on common-mode bus</text>
<text x="20" y="92.7">•</text>
<text x="25" y="92.7">10-pin DGS (VSSOP) package</text>
<text x="111.1" y="94.3">of the</text>
<text x="111.1" y="90.1">voltages that can vary from 0V to 36V, independent</text>
<text x="123.9" y="94.3">supply</text>
<text x="136.6" y="94.3">voltage.</text>
<text x="151.4" y="94.3">The</text>
<text x="160" y="94.3">device</text>
<text x="172.6" y="94.3">operates</text>
<text x="188.8" y="94.3">from</text>
<text x="111.1" y="98.5">a single 2.7V to 5.5V supply, drawing a typical of</text>
<text x="20" y="106.2">•</text>
<text x="111.1" y="102.8">330μA of supply current. The device is specified</text>
<text x="111.1" y="107">over the operating temperature range between –40°C</text>
<text x="20" y="110.5">•</text>
<text x="111.1" y="111.2">and 125°C and features up to 16 programmable</text>
<text x="20" y="114.7">•</text>
<text x="20" y="118.9">•</text>
<text x="111.1" y="115.5">addresses on the I C-compatible interface.</text>
<text x="20" y="123.2">•</text>
<text x="136.2" y="121.8">Package Information</text>
<text x="20" y="127.4">•</text>
<text x="20" y="131.6">•</text>
<text x="71.7" y="241.5">High-Side or Low-Side Sensing Application</text>
</g>
<g font-size="3.5" fill="#00f">
<text x="25" y="106.2">Rack servers</text>
<text x="25" y="110.5">Wireless infrastructure</text>
<text x="25" y="114.7">High performance computing</text>
<text x="25" y="118.9">Power management</text>
<text x="25" y="123.2">Battery cell monitors and balancers</text>
<text x="25" y="127.4">Power Supplies</text>
<text x="25" y="131.6">Test Equipment</text>
</g>
<text font-size="3.2" fill="#00f" x="186.1" y="21.1">INA226</text>
<g font-size="2.8">
<text x="111.9" y="131.2">INA226</text>
<text x="114.9" y="126.2">PART NUMBER</text>
<text x="140.2" y="131.2">VSSOP (10)</text>
<text x="145.3" y="126.2">PACKAGE</text>
<text x="168.4" y="131.2">3.00mm × 4.90mm</text>
<text x="170" y="126.2">PACKAGE SIZE</text>
<text x="111.1" y="138">(1)</text>
<text x="118.6" y="138">For all available packages, see the orderable addendum at</text>
<text x="118.6" y="141.4">the end of the data sheet.</text>
<text x="111.1" y="144.7">(2)</text>
<text x="118.6" y="144.7">The package size (length × width) is a nominal value and</text>
<text x="118.6" y="148.1">includes pins, where applicable.</text>
<text x="27.9" y="265.5">An IMPORTANT NOTICE at the end of this data sheet addresses availability, warranty, changes, use in safety-critical applications,</text>
<text x="27.9" y="268.9">intellectual property matters and other important disclaimers. PRODUCTION DATA.</text>
</g>
<g font-size="2.6">
<text x="130.4" y="57.5">™</text>
<text x="140.1" y="114.3">2</text>
</g>
<text font-size="2.5" x="133.3" y="24.3">SBOS547B – JUNE 2011 – REVISED SEPTEMBER 2024</text>
<g font-size="2.3" fill="#211f1f">
<text x="141.5" y="151.1">Supply Voltage</text>
<text x="142.2" y="153.9">(2.7V to 5.5V)</text>
<text x="139.5" y="159.5">C</text>
<text x="25.4" y="163.1">Bus Voltage</text>
<text x="25.8" y="165.9">(0V to 36V)</text>
<text x="139.8" y="162.8">0.1µF</text>
<text x="23.7" y="178.9">High-</text>
<text x="67.1" y="176.5">VBUS</text>
<text x="104.6" y="176.3">TI Device</text>
<text x="23.2" y="184.6">Shunt</text>
<text x="24.7" y="181.8">Side</text>
<text x="148.2" y="180.4">VS</text>
<text x="164.9" y="188.3">SDA</text>
<text x="111.3" y="196.6">Power Register</text>
<text x="165.1" y="194">SCL</text>
<text x="29.2" y="198.5">Load</text>
<text x="68.9" y="203.3">V</text>
<text x="143.2" y="202.7">I C-, SMBus-,</text>
<text x="51.7" y="205.9">IN+</text>
<text x="81.4" y="209.4">ADC</text>
<text x="111.1" y="207">Current Register</text>
<text x="139.5" y="207">Compatible Interface</text>
<text x="24.3" y="210.4">Low-</text>
<text x="24.7" y="213.3">Side</text>
<text x="69.5" y="215.4">I</text>
<text x="162.7" y="214.7">ALERT</text>
<text x="23.2" y="216.1">Shunt</text>
<text x="51.9" y="216.4">IN-</text>
<text x="111" y="216.5">Voltage Register</text>
<text x="166.8" y="220.1">A0</text>
<text x="112.6" y="225.2">Alert Register</text>
<text x="166.7" y="225.3">A1</text>
<text x="61.9" y="235.2">GND</text>
</g>
<g font-size="2.1" fill="#00f">
<text x="159.2" y="125.3">(1)</text>
<text x="191" y="125.3">(2)</text>
</g>
<text font-size="1.7" fill="#211f1f" x="141.4" y="160.2">BYPASS</text>
<text font-size="1.5" fill="#211f1f" x="143.8" y="201.6">2</text>
</svg>
